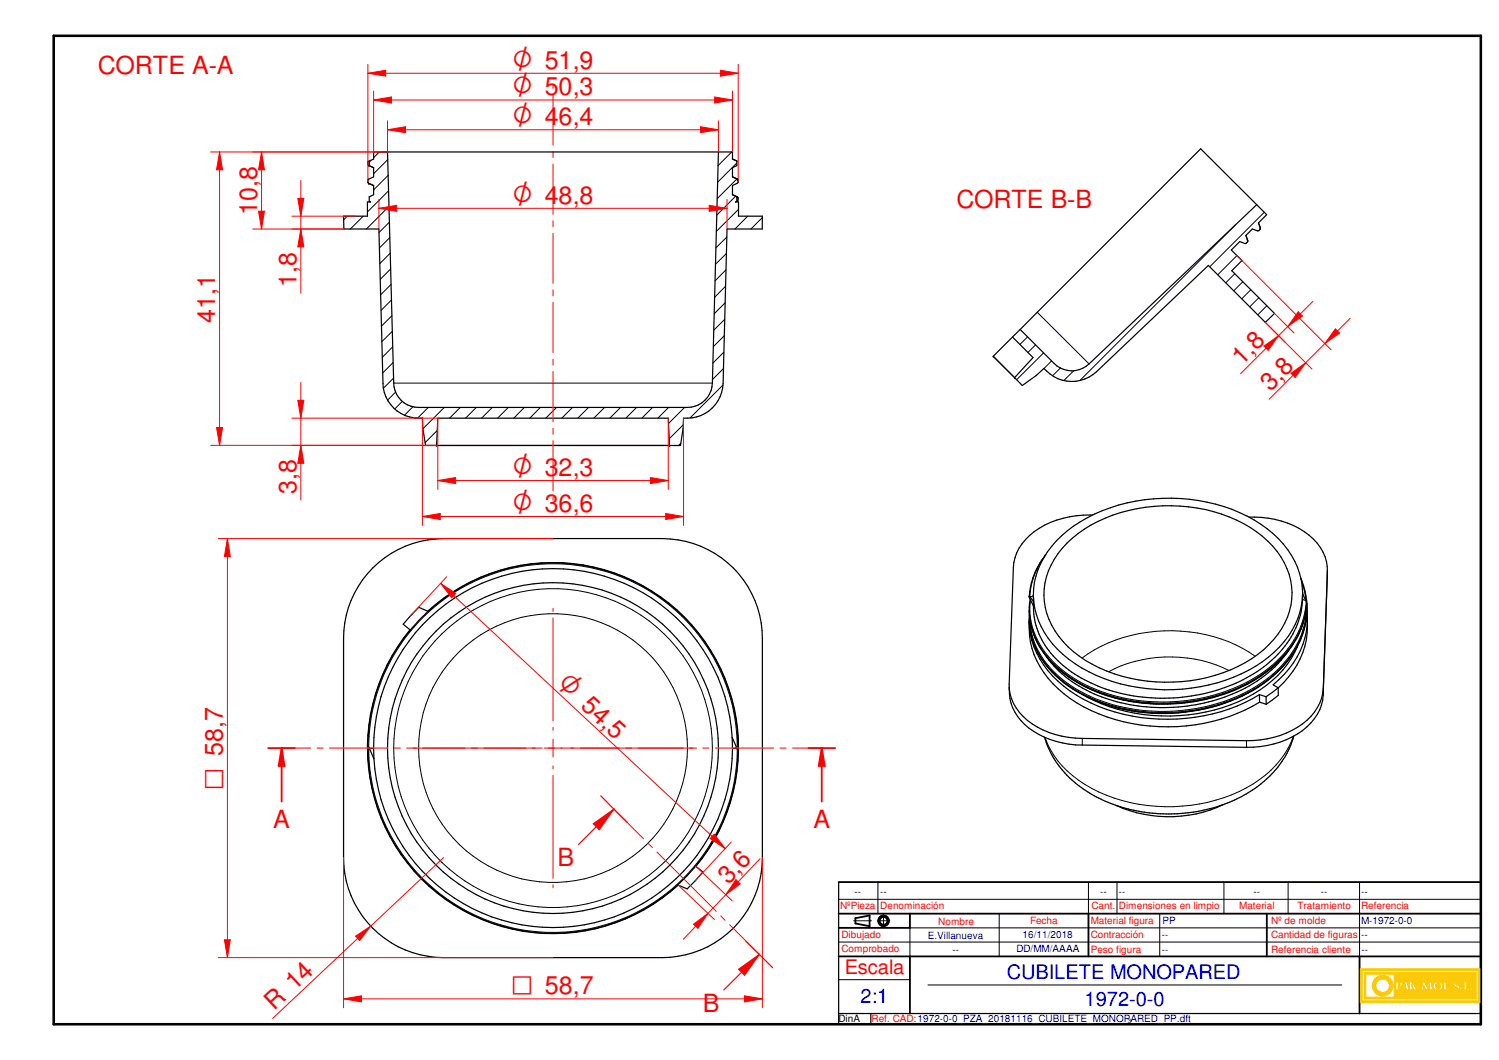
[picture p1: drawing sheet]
<svg xmlns="http://www.w3.org/2000/svg" width="420mm" height="297mm" viewBox="0 0 420 297" stroke-linecap="round" stroke-linejoin="round" font-family="sans-serif">
<path d="M15.1 10h400v277h-400z" fill="none" stroke="#000" stroke-width=".72"/>
<g fill="none" stroke="#000" stroke-width=".51">
<path d="M235.1 256h180M239.8 257.3v1.5M243.7 256.5v3M355.1 256v12M235.1 268h180M235.1 260h19.9M381.1 268v16"/>
<circle cx="247.7" cy="258" r="1.51"/>
<circle cx="247.7" cy="258.1" r="1.12"/>
</g>
<path d="M235.1 247.2v39.8h180v-39.8M235.1 284h180M244.1 284v3" fill="none" stroke="#000" stroke-width=".34"/>
<g fill="none" stroke="#000" stroke-width=".28">
<path d="M235.1 252h180M239.3 258h5M245.9 258h3.5M246.1 247.2v8.8M247.6 256.3v3.5M280.1 256v12M313.1 247.2v8.8M325.1 256v12M343.1 247.2v8.8M361 247.2v8.8M381.1 247.2v20.8M235.1 274.5h19.9"/>
<path d="M235.1 264h180M255 260v8M260.1 276h116"/>
</g>
<g fill="#faca0a">
<path d="M381.3 271.5v9.5h33.5v-9.5zM381.8 272h32.5v8.5h-32.5z" fill-rule="evenodd"/>
<path d="M382.3 272.5v7.5h31.5v-7.5zM409.2 277.1a.3 .3 0 0 1 .6 0 .3 .3 0 0 1-.6 0zM410.4 275.2h.6v2h.9v.2h-1.5zM412.1 277.1a.3 .3 0 0 1 .6 0 .3 .3 0 0 1-.6 0zM382.9 273h7.9v6.4h-7.9zM391.2 275.2h1.3a.67 .67 0 0 1 .5 .8 .67 .67 0 0 1-.8 .5h-.3v.9h-.7zM393.7 275.2h.6l.6 2.2h-.7l-.1-.5h-.7l-.1 .5h-.2zM395.1 275.2h.7v.9l.7-.9h.3l-.5 .6 .8 1.6h-.7l-.6-1v1h-.7zM397.2 276.1h.8v.3h-.8zM398.9 275.2h.3l.8 1.4 .8-1.4h.4l.3 2.2h-.7l-.1-1.4-.7 1.4h-.3l-.7-1.3-.1 1.3h-.5zM402 275.5a1.32 1.32 0 0 1 1.8-.2 1.32 1.32 0 0 1 .3 1.8 1.32 1.32 0 0 1-1.8 .2 1.32 1.32 0 0 1-.3-1.8zM404.7 275.2h.6v2h.9v.2h-1.5zM407.6 275.4a.77 .77 0 0 1 .8-.3 .77 .77 0 0 1 .6 .7h-.3a.4 .4 0 0 0-.3-.5 .4 .4 0 0 0-.5 .4l.4 .2a.79 .79 0 0 1 .7 .8 .79 .79 0 0 1-.8 .8 .79 .79 0 0 1-.8-.9h.3v.4a.37 .37 0 0 0 .6 .2 .37 .37 0 0 0 .1-.5 .95 .95 0 0 1-.8-1.3z" fill-rule="evenodd"/>
</g>
<g fill="none" stroke="#faca0a" stroke-width=".28">
<path d="M391.2 275.2h1.3a.63 .63 0 0 1 .6 .5 .63 .63 0 0 1-.5 .7l-.7 .1v.9h-.7zM393.7 275.2h.6l.6 2.2h-.7l-.1-.5h-.7l-.1 .5h-.2zM395.1 275.2h.7v.9l.7-.9h.3l-.5 .6 .8 1.6h-.7l-.6-1v1h-.7zM398.9 275.2h.3l.8 1.4 .8-1.4h.4l.3 2.2h-.7l-.1-1.4-.7 1.4h-.3l-.7-1.3-.1 1.3h-.5zM402 275.5a1.32 1.32 0 0 1 1.8-.2 1.32 1.32 0 0 1 .3 1.8 1.32 1.32 0 0 1-1.8 .2 1.32 1.32 0 0 1-.3-1.8zM407.7 276.8h.1M408.2 277.2l-.5-.2v-.4h-.3a.82 .82 0 0 0 .5 .8 .82 .82 0 0 0 .9-.2M408.2 277.2h.1M408.2 275.1a.79 .79 0 0 0-.7 .9 .79 .79 0 0 0 .9 .7l.2 .2M408.3 275.1h.1M408.3 275.1l.5 .2 .2 .4M408.3 275.9h.1"/>
<path d="M408.3 275.9a.74 .74 0 0 1 .7 .5 .74 .74 0 0 1-.2 .8M408.6 276.9h.1M408.6 276.9l-.4 .3M408.8 277.2h.1M409 275.8h.1M409 275.8h-.3a.4 .4 0 0 0-.3-.5 .4 .4 0 0 0-.5 .4l.4 .2"/>
</g>
<path d="M385.6 274.1a2.95 2.95 0 0 1 3-.6 2.95 2.95 0 0 1 1.9 2.6h-1a1.91 1.91 0 0 0-2.9-1.5 1.91 1.91 0 0 0 0 3.2 1.91 1.91 0 0 0 2.9-1.4h1a2.91 2.91 0 0 1-4.2 2.4 2.91 2.91 0 0 1-.7-4.7z" fill-rule="evenodd" fill="#faca0a"/>
<path d="M385.3 274.3a2.93 2.93 0 0 1 3.2-.8 2.93 2.93 0 0 1 2 2.6h-1a1.91 1.91 0 0 0-2.9-1.5 1.91 1.91 0 0 0 0 3.2 1.91 1.91 0 0 0 2.9-1.4h1a2.91 2.91 0 0 1-4 2.5 2.91 2.91 0 0 1-1.2-4.6z" fill="none" stroke="#faca0a" stroke-width=".28"/>
<path d="M391.9 275.4a.45 .45 0 0 1 .5 .4 .45 .45 0 0 1-.5 .5z" fill-rule="evenodd" fill="#faca0a"/>
<path d="M391.9 275.4l.4 .1 .1 .3-.1 .3-.3 .2z" fill="none" stroke="#faca0a" stroke-width=".28"/>
<path d="M393.8 275.7l.3 1h-.6z" fill="#faca0a"/>
<path d="M393.8 275.7l.3 1h-.6z" fill="none" stroke="#faca0a" stroke-width=".28"/>
<path d="M402.6 275.6a.82 .82 0 0 1 1.1 .1 .82 .82 0 0 1-.1 1.2 .71 .71 0 0 1-1 .3 .71 .71 0 0 1-.3-1z" fill-rule="evenodd" fill="#faca0a"/>
<g fill="none" stroke="#faca0a" stroke-width=".28">
<path d="M381.3 271.5h33.5v9.5h-33.5zM381.8 272h32.5v8.5h-32.5zM382.3 272.5h31.5v7.5h-31.5zM382.9 273h7.9v6.4h-7.9zM397.2 276.1h.8v.3h-.8zM402.7 275.4a.91 .91 0 0 1 1 .9 .91 .91 0 0 1-.8 .9 1.09 1.09 0 0 1-.2-1.8zM404.7 275.2h.6v2h.9v.2h-1.5zM410.4 275.2h.6v2h.9v.2h-1.5z"/>
<circle cx="409.5" cy="277.1" r=".3"/>
<circle cx="412.5" cy="277.1" r=".3"/>
</g>
<path d="M235.1 247.2h180M239.8 258.8l3.9 .7M243.7 256.5l-3.9 .8M255 256v4M305.1 256v12M255 268v16" fill="none" stroke="#000" stroke-width=".51"/>
<g fill="none" stroke="#000" stroke-width=".28">
<path d="M103.5 209.6h1.2M205.3 209.6h1.2M305.1 247.2v8.8M255 260h160.1"/>
<circle cx="155" cy="209.6" r="51.7"/>
<circle cx="155" cy="209.6" r="44.7"/>
<circle cx="155" cy="209.6" r="37.7"/>
</g>
<g fill="none" stroke="#000" stroke-width=".34">
<path d="M104.5 159.1a28.1 28.1 0 0 1 19.8-8.2h61.4a28 28 0 0 1 28 28v61.4a28 28 0 0 1-28 28.1h-61.4a28 28 0 0 1-28-28.1v-61.4a27.9 27.9 0 0 1 8.2-19.8zM117.4 170.2l2.5 1.1a52 52 0 0 1 70.9 .6 52 52 0 0 1 4.3 70.9l1.9 1.5-2.1 2.5-2.3 2.3-2.5-1.1a52 52 0 0 1-71-.7 52 52 0 0 1-4.2-70.8l-1.9-1.6zM103.1 208.8l1.7 3.8M103.1 208.8a51.9 51.9 0 0 1 52.8-51.1 51.9 51.9 0 0 1 51 52.8M103.1 210.5l.1 2.9M103.1 208.8a51.9 51.9 0 0 0 51 52.7 51.9 51.9 0 0 0 52.8-51M205.2 206.6l1.7 3.9M206.7 205.9l.2 2.9"/>
<circle cx="155" cy="209.6" r="46.4"/>
<circle cx="155" cy="209.6" r="50.3"/>
</g>
<g fill="none" stroke="#f00" stroke-width=".28">
<path d="M78.9 209.6h8.2M88.8 209.6h1.8M92.4 209.6h16.3M110.5 209.6h1.7M114 209.6h16.3M132.1 209.6h1.7M135.6 209.6h16.4M153.7 209.6h1.8M157.3 209.6h16.3M175.4 209.6h1.7M178.9 209.6h16.3M197 209.6h1.7"/>
<path d="M200.5 209.6h16.4M218.6 209.6h1.7M222.2 209.6h8.1"/>
</g>
<path d="M82.7 209.6h-3.8v15M226.6 209.6h3.7" fill="none" stroke="#f00" stroke-width=".51"/>
<path d="M78.9 209.6l.8 5h-1.6z" fill="#f00"/>
<path d="M78.9 209.6l.8 5h-1.6zM230.3 209.6v15" fill="none" stroke="#f00" stroke-width=".51"/>
<path d="M230.3 209.6l.9 5h-1.7z" fill="#f00"/>
<path d="M75.2 209.6h3.7M230.3 209.6l.9 5h-1.7zM230.3 209.6h3.8" fill="none" stroke="#f00" stroke-width=".51"/>
<g fill="none" stroke="#000" stroke-width=".28">
<path d="M104 44.9l-.5 .5M106.3 42.6l-1.6 1.6M108.7 44.7l-4 4M108.8 49.1l-4.1 4.1M108.9 53.5l-5.9 5.9M109 57.8l-6.3 6.4M205.1 42.6l-3.9 3.8M206.2 55l-5.3 5.3M206.5 45.7l-5.3 5.4M206.5 50.2l-5.5 5.5M207 58.7l-6.2 6.2M97.3 60.6l-1 1"/>
<path d="M101.8 60.6l-3.6 3.6M109.2 62.2l-3 3M109.3 66.6l-3 2.9M109.4 71l-2.9 2.9M109.5 75.4l-2.9 2.9M109.6 79.7l-2.9 2.9M203.5 75.6l-3.1 3.1M203.6 71l-3.1 3.1M203.7 66.4l-3.1 3.1M209.6 60.6l-3.6 3.6M213.7 61l-3.2 3.2M109.7 84.1l-2.9 2.9"/>
<path d="M109.8 88.5l-2.9 2.9M110 92.8l-3 3M110.1 97.2l-3 3M202.9 98.7l-3.1 3.1M203 94.1l-3.1 3.1M203.1 89.5l-3 3M203.3 84.8l-3.1 3.1M203.4 80.2l-3.1 3.1M110.2 101.6l-2.9 2.9M110.3 106l-2.8 2.8M110.4 107.4h89.3M110.9 109.9l-2.2 2.2"/>
<path d="M112.8 112.5l-2.2 2.1M115.8 114l-2.4 2.3M120 114.2l-3 3M124.5 114.2l-6 6M129 114.2l-3 3M133.5 114.2l-3 3M138 114.2l-3 3M142.5 114.2l-3 3M147 114.2l-3 3M151.5 114.2l-3 3M156 114.2l-3 3M160.5 114.2l-3 3"/>
<path d="M165 114.2l-3 3M169.4 114.2l-3 3M173.9 114.2l-3 3M178.4 114.2l-3 3M182.9 114.2l-3 3M187.4 114.2l-3 3M191.5 119l-3.9 4M191.9 114.2l-4.5 4.5M202.6 107.9l-9.2 9.2M202.8 103.3l-3.1 3.1M122.4 124.8h65.3M122.5 120.6l-3.3 3.4"/>
<path d="M190.8 124.2l-.6 .6"/>
</g>
<g fill="none" stroke="#000" stroke-width=".34">
<path d="M103.3 46.4h.2M103.4 46.4h.1M103.5 46.4l1.2 .6M103.5 56.4l.3 .2h-.8v4h-6.7l.1 3.6h9.8l1.1 43.2a10.1 10.1 0 0 0 11.1 9.8l.1 2.9 .8 4.7h71.4l.8-4.7 .1-2.9a10.1 10.1 0 0 0 11.1-9.8l1.1-43.2h9.8l.1-3.6h-6.7v-4h-.8l.3-.2M103.5 45.1l1.2-.5v-2h100.6v2l1.2 .5v1.3l-1.2 .6v2.6M103.5 51.4l1.2 .6M103.5 45.1l-.4 .5 .2 .8M103.5 56.4l.3 .2M103.5 45.1v1.3M104.7 47v2.6l-1.4 .6-.2 .4 .2 .8 1.4 .6M104.7 52v2.6l-1.2 .6v1.2M108.6 42.6l1.8 64.8a6.9 6.9 0 0 0 6.9 6.8h75.4a7 7 0 0 0 7-6.8l1.7-64.8"/>
<path d="M205.3 49.5l1.4 .7M205.3 49.6l1.4 .6M205.3 54.5l1.3 .6M206.5 55.2l.4 .3-.1 .7-.3 .2M206.5 55.2v1.2M206.7 50.2l.2 .4-.1 .6-1.5 .8v2.6l1.2 .6M122.4 124.8l.3-7.6h64.6l.4 7.6"/>
</g>
<g fill="#000">
<circle cx="103.3" cy="46.3" r=".17"/>
<circle cx="103.3" cy="46.4" r=".17"/>
<circle cx="103.4" cy="51.4" r=".17"/>
<circle cx="206.6" cy="55.2" r=".17"/>
<circle cx="206.7" cy="55.2" r=".17"/>
<circle cx="206.7" cy="50.2" r=".17"/>
<circle cx="206.8" cy="50.3" r=".17"/>
<circle cx="122.4" cy="124.8" r=".17"/>
<circle cx="187.7" cy="124.8" r=".17"/>
</g>
<g fill="none" stroke="#f00" stroke-width=".28">
<path d="M155 23.9v.9M155 26.6v14.1M155 42.5v1.7M155 46v14.1M155 61.8v1.7M155 65.4v14M155 81.2v1.7M155 84.7v14.1M155 100.6v1.7M155 104.1v14.1M155 120v1.7M155 123.5v14.1"/>
<path d="M155 139.4v.8M61.2 150.9h93.8M63.7 150.9l.8 5.1h-1.6zM155 170.5v.8M155 173.1v28.9M115.8 209.6h.9M118.5 209.6h28.9M149.2 209.6h.8M152.5 209.6h5M155 203.8v.8M155 207.1v5M155 214.6v.9"/>
<path d="M155 217.3v28.8M160 209.6h.8M162.6 209.6h28.9M193.3 209.6h.9M155 247.9v.9M61.2 268.4h93.8"/>
</g>
<path d="M63.7 150.9l.8 5.1h-1.6z" fill="#f00"/>
<path d="M62.9 263.4h1.6l-.8 5z" fill="none" stroke="#f00" stroke-width=".28"/>
<path d="M62.9 263.4h1.6l-.8 5z" fill="#f00"/>
<path d="M63.7 150.9v117.5M96.3 240.3v42.1M213.7 240.3v42.1M96.3 279.9l5-.8v1.7z" fill="none" stroke="#f00" stroke-width=".28"/>
<path d="M96.3 279.9l5-.8v1.7z" fill="#f00"/>
<path d="M208.7 279.1l5 .8-5 .9z" fill="none" stroke="#f00" stroke-width=".28"/>
<path d="M208.7 279.1l5 .8-5 .9z" fill="#f00"/>
<path d="M124.3 240.3l-47.9 45.1M96.3 279.9h117.4M99.7 262.3l4.2-2.8-3.1 4.1z" fill="none" stroke="#f00" stroke-width=".28"/>
<path d="M99.7 262.3l4.2-2.8-3.1 4.1z" fill="#f00"/>
<path d="M59 42.6h49.6M61.5 42.6l.9 5h-1.7zM59 124.8h63.4" fill="none" stroke="#f00" stroke-width=".28"/>
<path d="M61.5 42.6l.9 5h-1.7z" fill="#f00"/>
<path d="M60.7 119.8h1.7l-.9 5z" fill="none" stroke="#f00" stroke-width=".28"/>
<path d="M60.7 119.8h1.7l-.9 5z" fill="#f00"/>
<path d="M61.5 42.6v82.2M70.8 42.6h35.9M73.3 42.6l.8 5h-1.6zM70.8 64.2h25.6" fill="none" stroke="#f00" stroke-width=".28"/>
<path d="M73.3 42.6l.8 5h-1.6z" fill="#f00"/>
<path d="M72.5 59.2h1.6l-.8 5z" fill="none" stroke="#f00" stroke-width=".28"/>
<path d="M72.5 59.2h1.6l-.8 5z" fill="#f00"/>
<path d="M73.3 42.6v21.6M81.8 64.2h14.6M81.8 60.6h17.8M84.3 64.2l.9 5h-1.7z" fill="none" stroke="#f00" stroke-width=".28"/>
<path d="M84.3 64.2l.9 5h-1.7z" fill="#f00"/>
<path d="M83.5 55.6h1.7l-.9 5z" fill="none" stroke="#f00" stroke-width=".28"/>
<path d="M83.5 55.6h1.7l-.9 5z" fill="#f00"/>
<path d="M84.3 50.6v31.6M81.8 117.2h40.9M81.8 124.8h40.6M84.3 124.8l.9 5h-1.7z" fill="none" stroke="#f00" stroke-width=".28"/>
<path d="M84.3 124.8l.9 5h-1.7z" fill="#f00"/>
<path d="M83.5 112.2h1.7l-.9 5z" fill="none" stroke="#f00" stroke-width=".28"/>
<path d="M83.5 112.2h1.7l-.9 5z" fill="#f00"/>
<path d="M84.3 107.2v32.9M122.7 117.2v20M187.3 117.2v20M122.7 134.7l5-.9v1.7z" fill="none" stroke="#f00" stroke-width=".28"/>
<path d="M122.7 134.7l5-.9v1.7z" fill="#f00"/>
<path d="M182.3 133.8l5 .9-5 .8z" fill="none" stroke="#f00" stroke-width=".28"/>
<path d="M182.3 133.8l5 .9-5 .8z" fill="#f00"/>
<path d="M118.4 117.2v30M191.6 117.2v30M122.7 134.7h64.6M118.4 144.7l5-.8v1.7z" fill="none" stroke="#f00" stroke-width=".28"/>
<path d="M118.4 144.7l5-.8v1.7z" fill="#f00"/>
<path d="M186.6 143.9l5 .8-5 .9z" fill="none" stroke="#f00" stroke-width=".28"/>
<path d="M186.6 143.9l5 .8-5 .9z" fill="#f00"/>
<path d="M106.2 55.9v8.3M106.2 58.4l5-.9v1.7zM203.8 55.9v8.3M118.4 144.7h73.2" fill="none" stroke="#f00" stroke-width=".28"/>
<path d="M106.2 58.4l5-.9v1.7z" fill="#f00"/>
<path d="M198.8 57.5l5 .9-5 .8z" fill="none" stroke="#f00" stroke-width=".28"/>
<path d="M198.8 57.5l5 .9-5 .8z" fill="#f00"/>
<path d="M108.6 33.9v8.7M108.6 36.4l5.1-.9v1.7zM201.4 33.9v8.7M106.2 58.4h97.6" fill="none" stroke="#f00" stroke-width=".28"/>
<path d="M108.6 36.4l5.1-.9v1.7z" fill="#f00"/>
<path d="M196.4 35.5l5 .9-5 .8z" fill="none" stroke="#f00" stroke-width=".28"/>
<path d="M196.4 35.5l5 .9-5 .8z" fill="#f00"/>
<path d="M104.7 25.5v17.1M104.7 28l5-.8v1.7zM108.6 36.4h92.8M205.3 25.5v17.1" fill="none" stroke="#f00" stroke-width=".28"/>
<path d="M104.7 28l5-.8v1.7z" fill="#f00"/>
<path d="M200.3 27.2l5 .8-5 .9z" fill="none" stroke="#f00" stroke-width=".28"/>
<path d="M200.3 27.2l5 .8-5 .9z" fill="#f00"/>
<path d="M103.1 18v32.8M206.9 18v32.8M103.1 20.5l5-.8v1.6zM104.7 28h100.6" fill="none" stroke="#f00" stroke-width=".28"/>
<path d="M103.1 20.5l5-.8v1.6z" fill="#f00"/>
<path d="M201.9 19.7l5 .8-5 .8z" fill="none" stroke="#f00" stroke-width=".28"/>
<path d="M201.9 19.7l5 .8-5 .8z" fill="#f00"/>
<path d="M103.1 20.5h103.8M123.5 163.5l4.3 2.8-1.2 1.2zM125.2 161.6l-10.1 10.9M205 236l-10.1 10.8" fill="none" stroke="#f00" stroke-width=".28"/>
<path d="M123.5 163.5l4.3 2.8-1.2 1.2z" fill="#f00"/>
<path d="M200.2 233.8l3.1 4-4.3-2.8z" fill="none" stroke="#f00" stroke-width=".28"/>
<path d="M200.2 233.8l3.1 4-4.3-2.8z" fill="#f00"/>
<path d="M123.5 163.5l79.8 74.3M172.1 226.7l8.3 8.3M181.6 236.3l1.3 1.2M184.1 238.8l16.7 16.6M202 256.7l1.2 1.2M204.5 259.1l8.3 8.4" fill="none" stroke="#f00" stroke-width=".28"/>
<path d="M175.8 230.4l-3.7-3.7-9.9 9.9M209.1 263.8l3.7 3.7" fill="none" stroke="#f00" stroke-width=".34"/>
<path d="M166.3 230.8l5.8-4.1-4.1 5.8z" fill="#f00"/>
<path d="M166.3 230.8l5.8-4.1-4.1 5.8zM212.8 267.5l-9.9 9.9" fill="none" stroke="#f00" stroke-width=".34"/>
<path d="M207 271.6l5.8-4.1-4.1 5.8z" fill="#f00"/>
<path d="M168.4 223l3.7 3.7M207 271.6l5.8-4.1-4.1 5.8zM212.8 267.5l3.8 3.7" fill="none" stroke="#f00" stroke-width=".34"/>
<g fill="none" stroke="#000" stroke-width=".28">
<path d="M354.4 59.5l-15.3 15.3M346.1 76.7l-2.5 2.5M346.3 63l-43.6 43.6M346.7 71.6l-5.4 5.4M348.3 79l-2.5 2.5M349.7 67.4h.1M278.4 99.8l6 6M288 94.4l-2.1 2.1M290.3 96.6l-2.2 2.2M290.7 87.5l14.6 14.5M292.5 98.9l-7.6 7.5M350.6 81.2l-2.5 2.5"/>
<path d="M352.8 83.4l-2.5 2.6M355.1 85.7l-2.6 2.5M294.8 101.1l-2.2 2.2M297.2 103.1l-2.2 2.2M301 103.9l-2.8 2.7"/>
</g>
<path d="M352.2 57.4l-46.9 44.6a7 7 0 0 1-9.8-.1l-9.5-9.6M349.2 66l.5 1.3M349.7 67.4l-.1 .5-.4 .3-1.7-.5-2.4 2.4 3 2.9-2.8 2.9 11.9 11.9-2.5 2.5-16-15.9-31.4 29.8a10.2 10.2 0 0 1-14.7-.9l-2.1 1.9-4 2.8-2.1-2.2M349.7 67.4l-.5-1.4 1.8-1.8 1.5 .5 .4-.1 .4-.7-.6-1.4 2.3-2.3-18.5-18.5-50.5 50.6M349.7 67.4v.3M352.8 62.4l.5 1.4M353.3 63.8l-.1 .4M283.8 94.4l-5.4 5.5 6 5.9M283.8 94.4l5.7 5.8-5.1 5.6M286 92.3l-2.2 2.1" fill="none" stroke="#000" stroke-width=".34"/>
<g fill="#000">
<circle cx="349.7" cy="67.4" r=".17"/>
<circle cx="353.3" cy="63.8" r=".17"/>
<circle cx="278.4" cy="99.8" r=".17"/>
<circle cx="284.4" cy="105.8" r=".17"/>
</g>
<path d="M354.3 97l4.1-2.9-2.9 4.1zM354.7 90.3l5.5 5.5M357.2 87.8l5.5 5.5" fill="none" stroke="#f00" stroke-width=".28"/>
<path d="M354.3 97l4.1-2.9-2.9 4.1z" fill="#f00"/>
<path d="M363.9 87.4l1.2 1.2-4.2 2.9z" fill="none" stroke="#f00" stroke-width=".28"/>
<path d="M363.9 87.4l1.2 1.2-4.2 2.9z" fill="#f00"/>
<path d="M346.6 71.5l26.5 26.5M354.7 90.3l13 13.1M368 84.5l-20.3 20.2M361.9 104.6l4.1-3-3 4.2z" fill="none" stroke="#f00" stroke-width=".28"/>
<path d="M361.9 104.6l4.1-3-3 4.2z" fill="#f00"/>
<path d="M374.3 92.2l1.2 1.1-4.2 3z" fill="none" stroke="#f00" stroke-width=".28"/>
<path d="M374.3 92.2l1.2 1.1-4.2 3z" fill="#f00"/>
<path d="M378.4 89.2l-22.7 22.7M190.1 248l10.2 9.7M195.1 242.8l10.1 9.6M206.3 246.5l1.2 1.2-4.1 3z" fill="none" stroke="#f00" stroke-width=".28"/>
<path d="M206.3 246.5l1.2 1.2-4.1 3z" fill="#f00"/>
<path d="M194.4 259l4-3.1-2.8 4.2z" fill="none" stroke="#f00" stroke-width=".28"/>
<path d="M194.4 259l4-3.1-2.8 4.2z" fill="#f00"/>
<path d="M213.1 240.6l-21.6 22.6" fill="none" stroke="#f00" stroke-width=".28"/>
<g fill="none" stroke="#000" stroke-width=".34">
<path d="M293.1 155.4l-2.2 3.4-1.4 3.2M299.1 152.2a40.9 40.9 0 0 1 29.2-10.5 41.2 41.2 0 0 1 25.6 8.6 20 20 0 0 1 7.5 20.9 26 26 0 0 1-14.4 15.5 46.2 46.2 0 0 1-42.7-1.6 23.4 23.4 0 0 1-11.6-16.6 19.9 19.9 0 0 1 6.4-16.3zM306.2 144.3a24.7 24.7 0 0 0-18.7 6.9 11.9 11.9 0 0 0-3.5 7.8l-1.1 32.7a13.8 13.8 0 0 0 7.9 12.1 26.3 26.3 0 0 0 12.5 3.1l46.1 .7a24.6 24.6 0 0 0 18.1-6.9 12.5 12.5 0 0 0 3.4-7.8M350.1 144.9a24 24 0 0 1 19.1 7.3 11.6 11.6 0 0 1 2.9 7.9l-1.2 34.7a14.5 14.5 0 0 1-8.8 11.7 27.3 27.3 0 0 1-12.7 2.9l-46.1-.6a22.6 22.6 0 0 1-18.1-8 12.7 12.7 0 0 1-2.3-8.3M372.1 159.9l-.1 2.1M288.4 174.2a23.7 23.7 0 0 0 9.8 20.2 48.3 48.3 0 0 0 34.3 9 48.8 48.8 0 0 0 20.5-6.6M288.5 171.2v1.1M288.5 173.9l.4 3.6 .9 2.9M288.5 172.3l.3 2.2M288.5 172.3a23.3 23.3 0 0 0 9.6 20 48 48 0 0 0 34.3 9 47.2 47.2 0 0 0 20.6-6.7M288.6 172.9l-.1 .3a17.8 17.8 0 0 0 1.2 6.9M288.7 167.1l1 1.5"/>
<path d="M288.7 167.9a19.2 19.2 0 0 0 1 9.7M289 175.4l.6 1.8M289.5 162l-.9 3.8a2.27 2.27 0 0 0 .2 2.2l.9 1.8M364.6 162l.3 .9M364.9 162.9a21.6 21.6 0 0 1 .3 14.8M365.1 166.1a24 24 0 0 0-11.7-19.2 49.4 49.4 0 0 0-39.8-5.4 36.9 36.9 0 0 0-20 13.2 20.9 20.9 0 0 0-4 12.1M365.1 166.1a23.2 23.2 0 0 1-9.6 18 47.1 47.1 0 0 1-34.1 8.9 40.5 40.5 0 0 1-26.3-12.5 21.7 21.7 0 0 1-5.5-13.7M365.1 166.1a24.9 24.9 0 0 1-11 20.8 49.6 49.6 0 0 1-41 7.1 34.1 34.1 0 0 1-19.1-11.7 21.5 21.5 0 0 1-4.4-15.5M365.1 166.4l1.2 2.6M365.1 175.1a31.2 31.2 0 0 1-16.7 17.2 49.7 49.7 0 0 1-18 4.8 50.6 50.6 0 0 1-11.9-.3 40 40 0 0 1-24.4-11.9 22.2 22.2 0 0 1-4.4-7.2M365.1 177.7l-.7 1.8-1.8 3.5M366.3 169l-.4 2.8-.8 3"/>
<path d="M366.3 173.4h-.1M366.3 169l-.4 3-.8 3M366.3 171.6l.1 1.7M366.3 171.2l-.3 2.7-.9 3.7M366.3 171.4l.1 1.9M366.4 172.9v.2M366.4 173.3l-.4 1.1M366.4 173.3a23.5 23.5 0 0 1-9.5 18.6l1.4 .8M366.4 173.4a23 23 0 0 1-8.1 19.4M289.8 180.4l2.1 4.3M353 194.6l1.9 .6M353 194.6v2.2"/>
<path d="M353 196.8l1.9 .6M354.9 195.2v2.2M358.3 192.7v2.2l-3.4 2.5M358.3 192.7l-3.4 2.5M361.3 182.2a37.3 37.3 0 0 1-21.3 14.2 48.9 48.9 0 0 1-38.6-4.8 28.1 28.1 0 0 1-8-7.5M362.4 183.1a37.5 37.5 0 0 1-21 14.6 50.6 50.6 0 0 1-40.6-4.5 29.6 29.6 0 0 1-8.7-8.4M363.7 181.1a31.4 31.4 0 0 1-18.7 16.4 50.9 50.9 0 0 1-40.5-2.3M362.7 206.2a23.4 23.4 0 0 1-4.1 8.2 36.6 36.6 0 0 1-24.1 13.2l-3 .3a45.9 45.9 0 0 1-16-1.4 32.8 32.8 0 0 1-21-15.6l-1.7-4.3M342.9 225.5a35.8 35.8 0 0 1-30 .2"/>
</g>
<g fill="none" stroke="#000" stroke-width=".28">
<path d="M292.6 156.2a20.4 20.4 0 0 0-3.9 10.9M288.8 168.1a21.2 21.2 0 0 0 8 18.8 45.3 45.3 0 0 0 31.4 9.8 47.1 47.1 0 0 0 29.6-11.4 25 25 0 0 0 8.3-16.8M289.6 167l-.9 .3M364.8 162.8l.8 2.6 .5 3M365.1 177.6a31.5 31.5 0 0 1-16.7 17.1 52 52 0 0 1-46.1-.9 27.5 27.5 0 0 1-12.6-13.7M365.1 168l.9 .3M365.1 174.8a31.3 31.3 0 0 1-17.3 17.5 52.3 52.3 0 0 1-44.6-.6 28.3 28.3 0 0 1-13.6-14.5M365.1 175a31.1 31.1 0 0 1-15.7 16.8 52.3 52.3 0 0 1-46.1 .1 28.3 28.3 0 0 1-13.6-14.3M365.2 177.7a30.7 30.7 0 0 1-15.3 16.4 52 52 0 0 1-46.1 .7 28.1 28.1 0 0 1-14-14.4M366.2 170.6a24 24 0 0 1-8.2 17.2 47.4 47.4 0 0 1-33.3 11.5 43.3 43.3 0 0 1-28.8-10.6 21.2 21.2 0 0 1-7.2-15M366.2 173v.4M372.1 160.1l-.1 1.9"/>
<path d="M344.5 187.9a37.9 37.9 0 0 0-33.8 .4M351.8 183.9a43.5 43.5 0 0 0-37-5.3 36.7 36.7 0 0 0-11.5 5.8M370.9 192.9v1.9M303.3 206.9v1.9M349.4 207.6v1.8M362.5 206.4a27.5 27.5 0 0 1-15.1 15.4 47.5 47.5 0 0 1-43.3-2 25.5 25.5 0 0 1-11.2-13.1"/>
</g>
<g fill="#000">
<circle cx="288.5" cy="167" r=".17"/>
<circle cx="288.6" cy="167" r=".17"/>
<circle cx="288.6" cy="167.1" r=".17"/>
<circle cx="288.7" cy="167.1" r=".17"/>
<circle cx="289.5" cy="162" r=".17"/>
<circle cx="366.1" cy="173.5" r=".17"/>
<circle cx="366.3" cy="173.3" r=".17"/>
<circle cx="366.4" cy="173.3" r=".17"/>
</g>
<g font-size="7.7" fill="#f00">
<text x="143.6" y="19.3">O 51,9</text>
<text x="143.6" y="26.8">O 50,3</text>
<text x="143.6" y="35.1">O 46,4</text>
<text x="143.6" y="57.2">O 48,8</text>
<text x="143.6" y="133.4">O 32,3</text>
<text x="143.6" y="143.5">O 36,6</text>
<text x="155.9" y="191.9" transform="rotate(43 155.9 191.9)">O 54,5</text>
<text x="62.5" y="221.1" transform="rotate(-90 62.5 221.1)">q 58,7</text>
<text x="143.6" y="278.6">q 58,7</text>
</g>
<g font-size="7" fill="#f00">
<text x="27.4" y="20.8">CORTE A-A</text>
<text x="268.1" y="58.3">CORTE B-B</text>
<text x="72" y="60.2" transform="rotate(-90 72 60.2)">10,8</text>
<text x="83.1" y="80.4" transform="rotate(-90 83.1 80.4)">1,8</text>
<text x="60.3" y="90.6" transform="rotate(-90 60.3 90.6)">41,1</text>
<text x="348.1" y="102.6" transform="rotate(-45 348.1 102.6)">1,8</text>
<text x="356.1" y="109.8" transform="rotate(-45 356.1 109.8)">3,8</text>
<text x="83.1" y="138.3" transform="rotate(-90 83.1 138.3)">3,8</text>
<text x="76.6" y="232.2">A</text>
<text x="228" y="232.2">A</text>
<text x="156.3" y="242.7">B</text>
<text x="204.2" y="248.1" transform="rotate(-46 204.2 248.1)">3,6</text>
<text x="76.8" y="283.3" transform="rotate(-43 76.8 283.3)">R 14</text>
<text x="197" y="283.5">B</text>
</g>
<text font-size="5.6" fill="#f00" x="236.8" y="273.1">Escala</text>
<g font-size="5.6" fill="#00f">
<text x="282.2" y="274.4">CUBILETE MONOPARED</text>
<text x="241.2" y="281.2">2:1</text>
<text x="304" y="282">1972-0-0</text>
</g>
<g font-size="2.8" fill="#00f">
<text x="239.5" y="250.7">--</text>
<text x="246.7" y="250.7">--</text>
<text x="308.3" y="250.7">--</text>
<text x="313.6" y="250.7">--</text>
<text x="351.4" y="250.7">--</text>
<text x="370.2" y="250.7">--</text>
<text x="381.5" y="250.7">--</text>
<text x="260" y="263">E.Villanueva</text>
<text x="286.6" y="262.9">16/11/2018</text>
<text x="325.7" y="262.9">--</text>
<text x="325.8" y="259">PP</text>
<text x="381.5" y="259">M-1972-0-0</text>
<text x="381.5" y="262.9">--</text>
<text x="267" y="267">--</text>
<text x="284.9" y="266.9">DD/MM/AAAA</text>
<text x="325.6" y="267">--</text>
<text x="381.6" y="267.1">--</text>
</g>
<g font-size="2.8" fill="#f00">
<text x="235.4" y="254.8">NºPieza</text>
<text x="246.7" y="254.8">Denominación</text>
<text x="305.9" y="254.8">Cant.</text>
<text x="313.6" y="254.8">Dimensiones en limpio</text>
<text x="347.3" y="254.8">Material</text>
<text x="363.6" y="254.8">Tratamiento</text>
<text x="381.5" y="254.8">Referencia</text>
<text x="235.9" y="262.9">Dibujado</text>
<text x="263" y="259.1">Nombre</text>
<text x="288.7" y="258.8">Fecha</text>
<text x="305.7" y="258.9">Material figura</text>
<text x="305.7" y="262.8">Contracción</text>
<text x="356.3" y="259">Nº de molde</text>
<text x="356.3" y="262.9">Cantidad de figuras</text>
<text x="235.9" y="266.9">Comprobado</text>
<text x="305.7" y="267">Peso figura</text>
<text x="356.3" y="267">Referencia cliente</text>
<text x="244.3" y="286.4">Ref. CAD:1972-0-0_PZA_20181116_CUBILETE_MONOPARED_PP.dft</text>
</g>
<text font-size="2.8" x="235" y="286.5">DinA</text>
<text font-size="1.7" x="316.1" y="286.8">3</text>
</svg>
